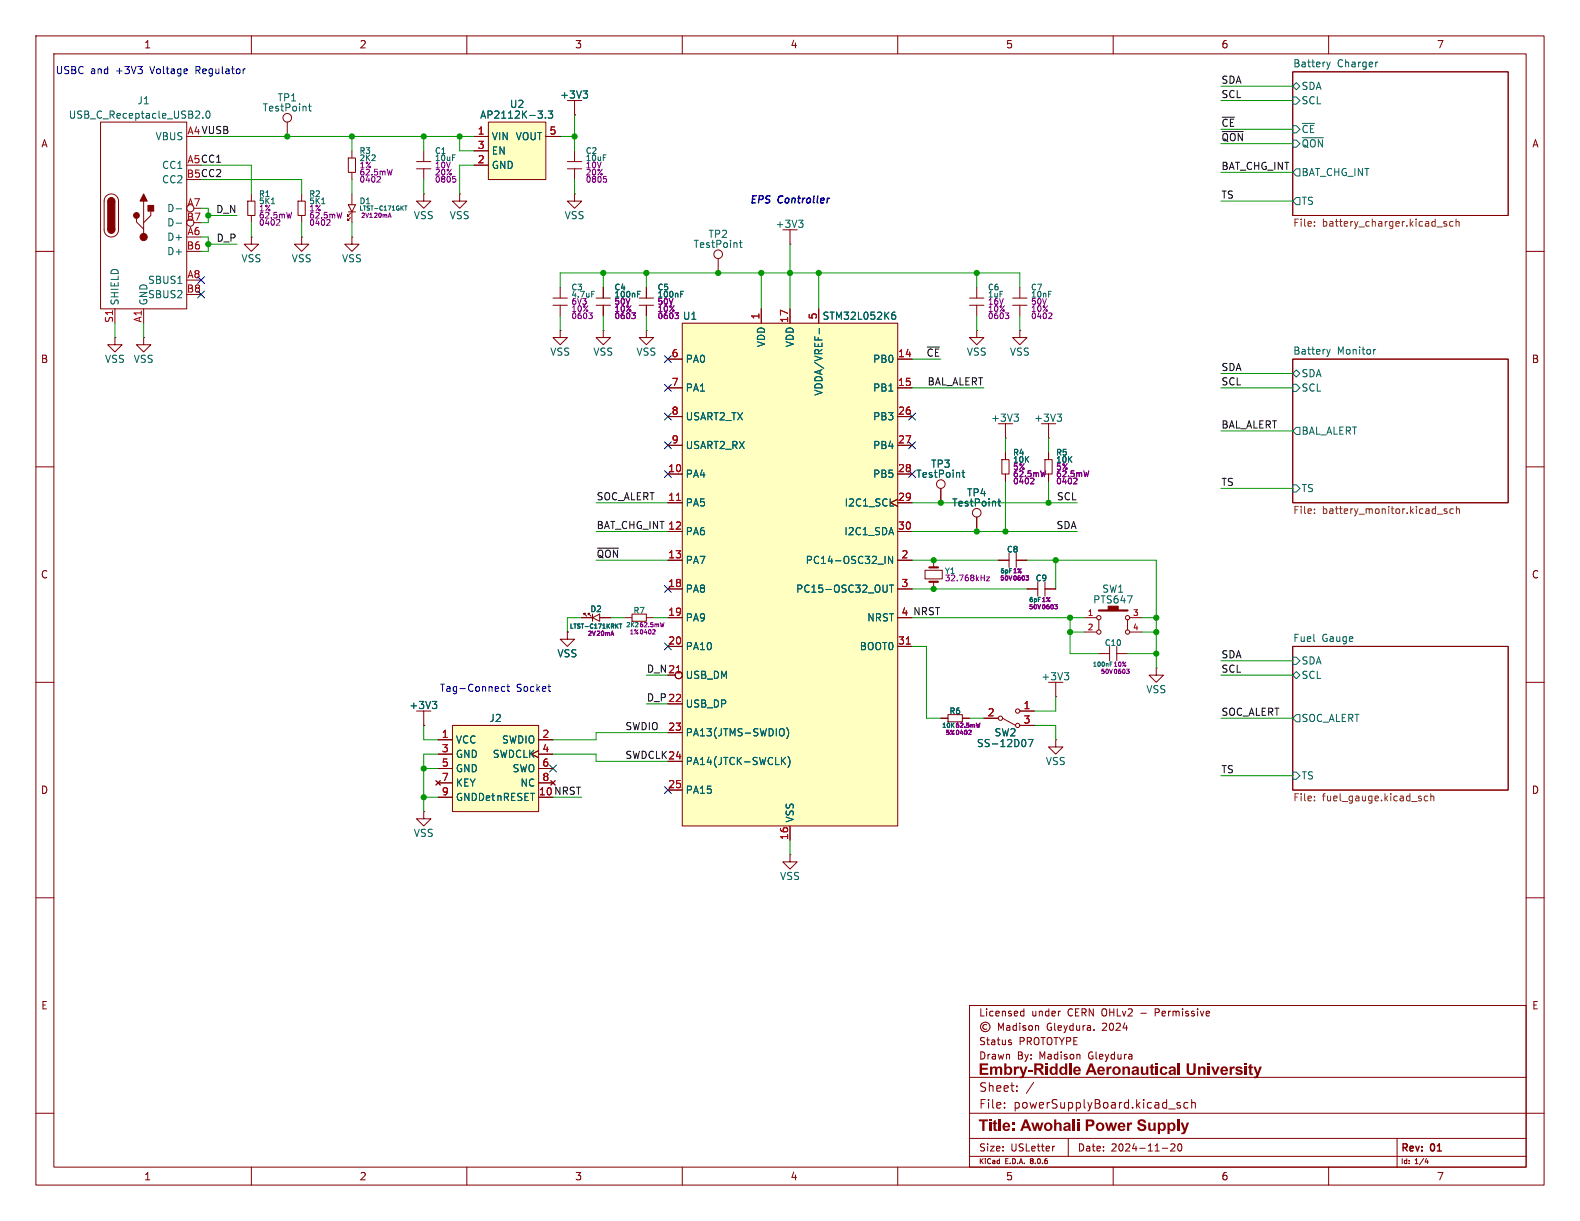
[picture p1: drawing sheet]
<svg xmlns="http://www.w3.org/2000/svg" width="279mm" height="216mm" viewBox="0 0 279 216" stroke-linecap="round" stroke-linejoin="round" font-family="sans-serif">
<g fill="none" stroke="#840000" stroke-width=".18">
<path d="M6.3 6.4h266.7v203.2h-266.7zM9.5 9.5h260.4v196.9h-260.4zM44.4 6.4v3.1M82.5 6.4v3.1M101.6 17.8v2.5M120.6 6.4v3.1M158.7 6.4v3.1M196.8 6.4v3.1M228.6 12.7h38.1v25.4h-38.1zM234.9 6.4v3.1M74.9 34.3v1.3h1.3l-1.3 1.2-1.2-1.2h1.2M74.9 34.3h.1"/>
<path d="M101.6 20.3h.1M6.3 44.5h3.2M62.2 41.9v1.3h1.3l-1.3 1.3-1.2-1.3h1.2M62.2 41.9h.1M269.9 44.5h3.1M228.6 63.5h38.1v25.4h-38.1zM6.3 82.6h3.2M269.9 82.6h3.1M228.6 114.3h38.1v25.4h-38.1zM6.3 120.7h3.2M269.9 120.7h3.1M6.3 158.8h3.2"/>
<path d="M269.9 158.8h3.1M171.4 177.8h98.5v28.6h-98.5zM180.6 179.6h.5M180.6 178.9h.5M181.1 178.4v1.2M204.3 179h.5M204.8 178.4h-.5v1.2M6.3 196.9h3.2M171.4 196.9h101.6M171.4 190.5h98.5M174.5 181.2a.44 .44 0 0 0-.7 .4 .44 .44 0 0 0 .7 .3M176.6 182.2v-1.3l.4 .9 .4-.9v1.3"/>
<path d="M177.6 195.8v.1M177.6 195v.1M178 181.4h.5l.1 .8M178.5 184.3l.3 .1 .1 .1-.2 .2h-.2M178.5 183.9h.3M178.6 181.6l-.4 .1-.2 .2 .2 .3 .4-.1M179.7 181.4l-.3-.1-.3 .3 .1 .5h.5M179.7 180.9v1.3M179.8 192.8v.2M180.3 180.9v.1M180.3 181.3v.9M181.4 181.4l-.3-.1-.2 .2v.2l.5 .1v.3h-.5"/>
<path d="M182 181.5l.1-.2 .4 .2 .1 .4-.1 .2-.4 .1-.1-.1zM182.8 191.4l-1.3 1.9M183.1 181.5l.2-.2 .3 .1 .1 .8M183.1 181.3v.9M193.5 182.1v.1M206.7 196.1h1.1M208.7 195l-.4-.1-.2 .2 .1 .3 .5 .1v.4h-.6M210.1 195l-.5-.1-.2 .3v.5l.1 .2h.6M210.7 195.1l.2-.2 .4 .1 .1 .9M210.7 194.4v1.5M44.4 206.4v3.2M82.5 206.4v3.2"/>
<path d="M120.6 206.4v3.2M158.7 206.4v3.2M171.4 204.5h98.5M171.4 201.3h98.5M186.5 202.7h-.2M188.9 201.3v3.2M195.1 203.4v.1M195.1 202.7v.2M196.8 206.4v3.2M205.5 203h1M207.2 202.3l-.2 .1M207.5 202.3l.3 .2-.1 .3-.7 .7h.8"/>
<path d="M208.6 202.3a.72 .72 0 0 0 .1 1.2 .79 .79 0 0 0 0-1.2M234.9 206.4v3.2M247.1 201.3v5.1M252 205.5h.6M252.4 205.2v.6"/>
<circle cx="174.2" cy="181.6" r=".85"/>
</g>
<g fill="none" stroke="#006464" stroke-width=".18">
<path d="M103.1 16.1h.8l-.4 .5M103.7 16.6l.2 .2v.3l-.2 .2M228.6 15.2l.6-.6 .7 .6-.7 .7zM228.6 17.1h.6l.7 .7-.7 .6h-.6zM234.6 11l.3 .8M234.9 11.8l-.2 .4M235.2 11l-.3 .8M243.6 11h-.2M228.6 22.2h.6l.7 .7-.7 .6h-.6zM228.6 24.8h.6l.7 .6-.7 .6h-.6zM229.2 29.8h.7v1.3h-.7l-.6-.6zM229.2 34.9h.7v1.3h-.7l-.6-.6z"/>
<path d="M230.3 24.4h3.7M228.6 66l.6-.6 .7 .6-.7 .7zM228.6 67.9h.6l.7 .7-.7 .6h-.6zM229.2 75.6h.7v1.2h-.7l-.6-.6zM234.6 61.8l.3 .8M234.9 62.6l-.2 .4M235.2 61.8l-.3 .8M243.3 61.8l-.3 .1M228.6 85.7h.6l.7 .7-.7 .6h-.6zM228.6 116.2h.6l.7 .6-.7 .7h-.6zM228.6 119.4l.6-.7 .7 .7-.7 .6zM228.6 136.5h.6l.7 .7-.7 .6h-.6z"/>
<path d="M229.2 126.4h.7v1.2h-.7l-.6-.6z"/>
</g>
<g fill="none" stroke="#725600" stroke-width=".18">
<path d="M232.4 39.2v.1M232.4 39.9v.1M255.8 39.2h-.3l-.2 .1 .1 .2 .4 .1v.3h-.5M256.9 39.2h-.3l-.3 .2 .2 .5h.4M257.5 39.3l.2-.1h.3v.8M257.5 38.7v1.3M232.4 90v.1M232.4 90.7v.1M254.2 90.9h.9M255.9 90h-.3l-.2 .1v.2l.5 .1v.3h-.5M257 90h-.4l-.2 .2 .1 .5h.5M257.5 90.1l.2-.1h.3l.1 .8"/>
<path d="M257.5 89.5v1.3M232.4 141.5v.1M232.4 140.8v.1M252.5 140.8h-.4l-.2 .2 .1 .5h.5M253 140.9l.2-.1h.3l.1 .8M253 140.3v1.3"/>
</g>
<path d="M86.4 21.6h10.1v10.2h-10.1z" fill="#ffffc2"/>
<g fill="none" stroke="#840000" stroke-width=".18">
<path d="M17.8 21.6h15.2v33h-15.2zM18.8 34.7a1.27 1.27 0 0 1 1.4-.3 1.27 1.27 0 0 1 .8 1.2v5a1.27 1.27 0 0 1-1.3 1.3 1.27 1.27 0 0 1-1.3-1.3v-5.2zM24.1 38.6v.6l1.3 1.3M25.4 35.6v5.7M26.7 37.5v.6l-1.3 1.3M43.8 35.6h1.3v2.5h-1.3zM44.4 34.3v1.3M44.4 38.1v1.3M50.8 21.6v2.5M52.7 35.6h1.3v2.5h-1.3zM53.3 34.3v1.3M53.3 38.1v1.3"/>
<path d="M61.6 27.9h1.3v2.6h-1.3zM61.6 36.2h1.3l-.7 1.3zM61.6 37.5h1.3M62 37.7l-.5 .5v-.2v.2h.2M62 38.5l-.5 .5v-.3v.3h.2M62.2 26.7v1.2M62.2 30.5v1.3M62.2 34.3v1.9M62.2 37.5v1.9M73.7 29.8h2.5M73.7 28.6h2.5M74.9 26.7v1.9"/>
<path d="M74.9 29.8v2M81.3 34.3v1.3h1.2l-1.2 1.2-1.3-1.2h1.3M81.3 34.3h.1M83.8 24.1h2.6M83.8 29.2h2.6M83.8 26.7h2.6M86.4 21.6h10.1v10.2h-10.1zM96.5 24.1h2.6M100.3 29.8h2.6M100.3 28.6h2.6M101.6 34.3v1.3h1.3l-1.3 1.2-1.3-1.2h1.3M101.6 34.3h.1"/>
<path d="M101.6 26.7v1.9M101.6 29.8v2M20.3 59.7v1.3h1.3l-1.3 1.2-1.3-1.2h1.3M20.3 59.7h.1M20.3 54.6v2.6M25.4 59.7v1.3h1.3l-1.3 1.2-1.3-1.2h1.3M25.4 59.7h.1M25.4 54.6v2.6M44.4 41.9v1.3h1.3l-1.3 1.3-1.2-1.3h1.2M44.4 41.9h.1M53.3 41.9v1.3h1.3l-1.3 1.3-1.2-1.3h1.2M53.3 41.9h.1"/>
<path d="M97.8 54h2.5M97.8 52.7h2.5M99.1 58.4v1.3h1.2l-1.2 1.3-1.3-1.3h1.3M99.1 58.4h.1M99.1 50.8v1.9M99.1 54v1.9M105.4 54h2.5M105.4 52.7h2.5M106.7 58.4v1.3h1.2l-1.2 1.3-1.3-1.3h1.3M106.7 58.4h.1M106.7 50.8v1.9M106.7 54v1.9"/>
<path d="M180.3 58.4v1.3h1.3l-1.3 1.3-1.2-1.3h1.2M180.3 58.4h.1M166.4 86.4v2.5M177.2 81.3h1.2v2.5h-1.2zM177.8 80v1.3M177.8 83.8v1.3M184.8 81.3h1.3v2.5h-1.3zM185.4 80v1.3M185.4 83.8v1.3M181.6 104.1h1.9M183.5 102.9v2.5M184.8 102.9v2.5"/>
<path d="M184.8 104.1h1.9M191.8 109.2h2.1M191.8 111.8h2.1M194.3 109.6v1.8M194.3 115.6h1.9M196.2 114.3v2.5M197.5 114.3v2.5M197.5 115.6h1.9M199.4 109.6v1.8M199.8 109.2h2.1M199.8 111.8h2.1M204.5 118.1v1.3h1.2l-1.2 1.3-1.3-1.3h1.3"/>
<path d="M204.5 118.1h.1M74.9 143.5v1.3h1.3l-1.3 1.3-1.2-1.3h1.2M74.9 143.5h.1"/>
<circle cx="33.7" cy="39.4" r=".63"/>
<circle cx="33.7" cy="36.8" r=".63"/>
<circle cx="50.8" cy="20.8" r=".76"/>
<circle cx="166.4" cy="85.6" r=".76"/>
<circle cx="194.3" cy="109.2" r=".38"/>
<circle cx="194.3" cy="111.8" r=".38"/>
<circle cx="199.4" cy="111.8" r=".38"/>
<circle cx="199.4" cy="109.2" r=".38"/>
</g>
<g fill="none" stroke="#006464" stroke-width=".18">
<path d="M36.5 19.8l.2-.2a.68 .68 0 0 1 .4 .7 .68 .68 0 0 1-.4 .6l-.2-.1-.1-.4zM54.5 18.8h.5M54.7 18.4v1l.3 .2M95.1 19.6h.8l-.4 .5M96.9 19.6h.8l-.4 .5 .4 .1v.6l-.2 .1-.6-.1M31.1 36.9h1M31.1 39.5h1M35.9 20.8v.1M48 36h.6M56.9 36h.6M71.5 36.4h.5M71.8 36.4v.8"/>
<path d="M80 27.4h.5M95.9 20.2v.6M96.5 20.8v.1M106.7 27.4h.5M31.4 50.1h.8M104.6 51.5h.5M112.7 51.5h.5M112.7 52h.4M170.1 83.6h.5M170.3 83.1v1.1l.3 .2M199.4 105.4h.8l-.5 1.2"/>
</g>
<g fill="none" stroke="#840084" stroke-width=".18">
<path d="M49.4 39.3l-.5 .5h.6M51.6 37.5l-.3 1.1M58.3 39.3l-.6 .5h.7M60.5 37.5l-.3 1.1M65.4 38.4h.4M67.2 31.6l-.6 .6h.7M68.9 37.7l.3 .7M69.3 29.9l-.2 1M80.1 31.2h.5M80.2 31.6h.2l.2 .2-.1 .4h-.3M106.7 31.2h.5M106.8 31.6h.3l.2 .2-.1 .4h-.4"/>
<path d="M104.1 55.3h.6l-.3 .4 .3 .1v.3l-.2 .2h-.3M111.7 55.3h.7l-.4 .4 .3 .1 .1 .3-.2 .2h-.3M182.8 85l-.6 .6h.6M184.9 83.3l-.2 1M190.4 85l-.6 .6h.7M192.5 83.3l-.2 1M186.5 106.9h.5l-.3 .3 .2 .1 .1 .2-.4 .2M199.2 118.3h.5l-.3 .3 .2 .1 .1 .2-.4 .2"/>
</g>
<g fill="#840000" stroke="#840000" stroke-width=".18">
<path d="M19 35.6h1.3v5h-1.3z"/>
<path d="M25.4 34.3l.6 1.3h-1.2z"/>
<path d="M26.2 36.3h1v1h-1z"/>
<path d="M196 107.2h1.7v.8h-1.7z"/>
<circle cx="19.7" cy="40.6" r=".63"/>
<circle cx="19.7" cy="35.6" r=".63"/>
<circle cx="24.1" cy="38.1" r=".51"/>
<circle cx="25.4" cy="41.9" r=".63"/>
</g>
<path d="M194.3 108h5.1" fill="none" stroke="#840000" stroke-width=".38"/>
<path d="M120.6 57.2h38.1v88.9h-38.1z" fill="#ffffc2"/>
<g fill="none" stroke="#840000" stroke-width=".18">
<path d="M113 54h2.6M113 52.7h2.6M114.3 58.4v1.3h1.3l-1.3 1.3-1.3-1.3h1.3M114.3 58.4h.1M114.3 50.8v1.9M114.3 54v1.9M120.6 57.2h38.1v88.9h-38.1zM127 45.7v2.6M134.6 54.6v2.6M139.7 43.2h.1M139.7 40.6v2.6M139.7 54.6v2.6"/>
<path d="M144.8 54.6v2.6M172.7 58.4v1.3h1.3l-1.3 1.3-1.3-1.3h1.3M172.7 58.4h.1M118.1 63.5h2.5M118.1 68.6h2.5M118.1 73.7h2.5M118.1 78.7h2.5M158.7 63.5h2.6M158.7 68.6h2.6M158.7 73.7h2.6M158.7 78.7h2.6M177.8 77.5h.1"/>
<path d="M177.8 74.9v2.6M185.4 77.5h.1M185.4 74.9v2.6M118.1 99.1h2.5M118.1 83.8h2.5M118.1 88.9h2.5M118.1 94h2.5M158.7 88.3l-1.2 .6 1.2 .6M158.7 99.1h2.6M158.7 83.8h2.6M158.7 88.9h2.6M158.7 94h2.6"/>
<path d="M165.1 99.1v1.2M172.7 91.4v2.6M176.5 99.1h1.9M178.4 97.8v2.5M179.7 99.1h1.9M179.7 97.8v2.5M100.3 111.8v1.2h1.3l-1.3 1.3-1.2-1.3h1.2M100.3 111.8h.1M102.9 109.2h1.9M103.3 108.7v-.2h.2h-.2l.5 .5M104 108.7v-.2h.3h-.3l.5 .5M104.8 109.2l1.2-.6v1.3z"/>
<path d="M104.8 108.6v1.3M106 109.2h1.9M110.5 109.2h1.3M111.8 108.6h2.5v1.3h-2.5zM114.3 109.2h1.3M118.1 114.3h2.5M118.1 104.1h2.5M118.1 109.2h2.5M158.7 114.3h2.6M158.7 104.1h2.6M163.6 100.8h3v1.6h-3zM165.1 102.9v1.2"/>
<path d="M74.9 128.3h.1M74.9 125.7v2.6M118.1 124.5h2.5M118.1 129.5h2.5M118.1 134.6h2.5M118.1 139.7h2.5M166.4 127h1.2M167.6 126.4h2.6v1.2h-2.6zM170.2 127h1.2M174 127h2.5M177.3 127l2.3 1.3M180.3 125.7h2.6"/>
<path d="M180.3 128.3h2.6M186.7 123.2h.1M186.7 130.8v1.3h1.3l-1.3 1.3-1.3-1.3h1.3M186.7 130.8h.1M186.7 120.7v2.5M139.7 151.1v1.3h1.3l-1.3 1.3-1.3-1.3h1.3M139.7 151.1h.1M139.7 146.1v2.5"/>
<circle cx="127" cy="45" r=".76"/>
<circle cx="172.7" cy="90.7" r=".76"/>
<circle cx="120" cy="119.4" r=".63"/>
<circle cx="176.9" cy="127" r=".38"/>
<circle cx="180" cy="128.3" r=".38"/>
<circle cx="180" cy="125.7" r=".38"/>
</g>
<g fill="none" stroke="#006464" stroke-width=".18">
<path d="M141.2 38.9h.8l-.4 .5M141.8 39.4l.2 .3v.3l-.2 .2M120.4 52h.3M120.4 51.5h.4M130.7 42.9h.5M130.9 42.5v1.1l.3 .2M144.9 58.1v.9M157.7 55.9l.2-.2h.4l.1 .2v.3l-.2 .3-.4-.1-.1-.2M158.3 55.2l-.4 .1-.2 .4M179.3 73.2h.8l-.4 .5M179.9 73.7l.2 .2v.4l-.2 .2M186.9 73.2h.8l-.4 .5"/>
<path d="M187.5 73.7l.2 .2v.4l-.2 .2M156.5 98.4v1.2M157.4 89.5h.6M157.8 98.4v1.2l-.7-1.2v1.2M176.5 88.6h.5M176.7 88.2v1.1l.3 .2M109 110.7l.3 .4M109.3 110.3l-.4 .5M109.5 110.3h.5M109.7 110.3v.8M112.3 110.8h.5M156.9 103.4v1.1l-.1 .2"/>
<path d="M157.3 103.4h.7M157.7 103.4v1.3M188.2 118.9h.8l-.4 .5M188.7 119.4l.3 .3v.3l-.3 .2M76.4 124h.8l-.4 .5M77 124.5l.2 .2v.4l-.2 .2M138.1 128.8a.43 .43 0 0 1 .6 .5v.4a.43 .43 0 0 1-.6 .4M138.4 134.5l.5 .7M138.9 133.9l-.7 .8M139.1 128.7a1.46 1.46 0 0 1 0 1.9M139.3 133.7a1.46 1.46 0 0 1 0 2M181.3 131v.8"/>
<path d="M181.8 130.8h.9l-.6 1.2"/>
</g>
<path d="M119.6 88.5h.7M119.6 119h.7M160.3 113.9h.7" fill="none" stroke="#a90000" stroke-width=".18"/>
<path d="M119.3 55.3h.7l-.4 .4 .3 .1 .1 .3-.2 .2h-.3M108.3 111.6l.2 .8M115.9 111.5l-.5 .6h.5M117.4 110.1l-.2 .7M174.4 102h.6l-.6 .7h.6M181.4 101.8h.5l-.3 .3 .3 .1v.2l-.4 .2M171.7 129.3l-.4 .6h.4M173.3 127.9l-.2 .7" fill="none" stroke="#840084" stroke-width=".18"/>
<path d="M164.3 102.9h1.6M164.3 100.3h1.6" fill="none" stroke="#840000" stroke-width=".38"/>
<path d="M80 128.3h15.2v15.2h-15.2z" fill="#ffffc2"/>
<g fill="none" stroke="#840000" stroke-width=".18">
<path d="M83.8 24.1h2.6M83.8 29.2h2.6M83.8 26.7h2.6M96.5 24.1h2.6M101.6 20.3h.1M106.7 50.8v1.9M106.7 54v1.9M114.3 50.8v1.9M114.3 54v1.9M134.6 54.6v2.6M139.7 54.6v2.6M144.8 54.6v2.6"/>
<path d="M171.4 54h2.6M171.4 52.7h2.6M172.7 50.8v1.9M172.7 54v1.9M179.1 54h2.5M179.1 52.7h2.5M180.3 50.8v1.9M180.3 54v1.9M118.1 63.5h2.5M118.1 68.6h2.5M118.1 73.7h2.5M118.1 78.7h2.5"/>
<path d="M158.7 63.5h2.6M158.7 68.6h2.6M158.7 73.7h2.6M158.7 78.7h2.6M118.1 99.1h2.5M118.1 83.8h2.5M118.1 88.9h2.5M118.1 94h2.5M158.7 88.3l-1.2 .6 1.2 .6M158.7 99.1h2.6M158.7 83.8h2.6M158.7 88.9h2.6"/>
<path d="M158.7 94h2.6M166.4 86.4v2.5M172.7 91.4v2.6M176.5 99.1h1.9M177.8 80v1.3M177.8 83.8v1.3M179.7 99.1h1.9M185.4 80v1.3M185.4 83.8v1.3M100.3 111.8h.1M102.9 109.2h1.9M106 109.2h1.9"/>
<path d="M118.1 109.2h2.5M118.1 114.3h2.5M118.1 104.1h2.5M158.7 114.3h2.6M158.7 104.1h2.6M181.6 104.1h1.9M184.8 104.1h1.9M74.9 128.3h.1M77.1 138l.8 .8M77.5 130.8h2.5M77.5 133.4h2.5M77.5 135.9h2.5"/>
<path d="M77.5 138.4h2.5M77.9 138l-.8 .8M80 128.3h15.2v15.2h-15.2zM95.2 132.7l-1.2 .7 1.2 .6M95.2 130.8h2.6M95.2 133.4h2.6M95.2 135.9h2.6M95.2 138.4h2.6M97.4 138l.8 .8M98.2 138l-.8 .8M118.1 124.5h2.5M118.1 129.5h2.5"/>
<path d="M118.1 134.6h2.5M118.1 139.7h2.5M166.4 127h1.2M170.2 127h1.2M174 127h2.5M180.3 125.7h2.6M180.3 128.3h2.6M77.5 141h2.5M139.7 146.1v2.5"/>
<circle cx="120" cy="119.4" r=".63"/>
</g>
<g fill="none" stroke="#006464" stroke-width=".18">
<path d="M95.1 19.6h.8l-.4 .5M96.9 19.6h.8l-.4 .5 .4 .1v.6l-.2 .1-.6-.1M103.1 16.1h.8l-.4 .5M103.7 16.6l.2 .2v.3l-.2 .2M95.9 20.2v.6M96.5 20.8v.1M112.7 51.5h.5M112.7 52h.4M120.4 51.5h.4M120.4 52h.3M144.9 58.1v.9M157.7 55.9l.2-.2h.4l.1 .2v.3l-.2 .3-.4-.1-.1-.2"/>
<path d="M158.3 55.2l-.4 .1-.2 .4M185.4 51.5h.5M156.5 98.4v1.2M157.4 89.5h.6M157.8 98.4v1.2l-.7-1.2v1.2M170.1 83.6h.5M170.3 83.1v1.1l.3 .2M176.5 88.6h.5M176.7 88.2v1.1l.3 .2M109 110.7l.3 .4M109.3 110.3l-.4 .5M109.5 110.3h.5"/>
<path d="M109.7 110.3v.8M156.9 103.4v1.1l-.1 .2M157.3 103.4h.7M157.7 103.4v1.3M76.4 124h.8l-.4 .5M77 124.5l.2 .2v.4l-.2 .2M138.1 128.8a.43 .43 0 0 1 .6 .5v.4a.43 .43 0 0 1-.6 .4M138.4 134.5l.5 .7M138.9 133.9l-.7 .8M139.1 128.7a1.46 1.46 0 0 1 0 1.9M139.3 133.7a1.46 1.46 0 0 1 0 2M181.3 131v.8"/>
<path d="M181.8 130.8h.9l-.6 1.2"/>
</g>
<g fill="none" stroke="#840084" stroke-width=".18">
<path d="M111.7 55.3h.7l-.4 .4 .3 .1 .1 .3-.2 .2h-.3M119.3 55.3h.7l-.4 .4 .3 .1 .1 .3-.2 .2h-.3M177.8 55.3h.6l-.3 .4 .2 .1 .1 .3-.2 .2h-.3M185.6 55.3l.3 .1 .1 .2-.6 .7h.6M182.8 85l-.6 .6h.6M184.9 83.3l-.2 1M190.4 85l-.6 .6h.7M192.5 83.3l-.2 1M108.3 111.6l.2 .8M181.4 101.8h.5l-.3 .3 .3 .1v.2l-.4 .2M186.5 106.9h.5l-.3 .3 .2 .1 .1 .2-.4 .2M171.7 129.3l-.4 .6h.4"/>
<path d="M173.3 127.9l-.2 .7"/>
</g>
<path d="M216.1 23.3h3.8M105.6 96.9h3.8" fill="none" stroke="#0f0f0f" stroke-width=".18"/>
<path d="M43.2 12.2h.2M89.3 121.5l-.4-.1-.2 .2 .1 .6h.5M89.6 121.4h.5M89.8 121v1.1l.3 .1M96.9 121.4h.5M97.2 122.2h.2" fill="none" stroke="#0000c2" stroke-width=".18"/>
<g fill="none" stroke="#009600" stroke-width=".18">
<path d="M215.9 17.8h12.7M215.9 15.2h12.7M35.6 29.2h8.8v5.1M35.6 24.1h48.2M35.6 31.8h17.7v2.5M35.6 36.8h1.2v2.6h-1.2M36.8 38.1h5.1M44.4 39.4v2.5M53.3 39.4v2.5M62.2 24.1v2.6M62.2 31.8v2.5M62.2 39.4v2.5"/>
<path d="M74.9 24.1v2.6M74.9 31.8v2.5M81.3 24.1v2.6h2.5M83.8 29.2h-2.5v5.1M99.1 24.1h2.5M101.6 20.3v6.4M101.6 31.8v2.5M215.9 30.5h12.7M215.9 25.4h12.7M215.9 22.9h12.7M215.9 35.6h12.7M20.3 57.2v2.5"/>
<path d="M25.4 57.2v2.5M35.6 41.9h1.2v2.6h-1.2M36.8 43.2h5.1M99.1 50.8v-2.5h81.2v2.5M99.1 55.9v2.5M106.7 48.3v2.5M106.7 55.9v2.5M114.3 48.3v2.5M114.3 55.9v2.5M134.6 48.3v6.3M139.7 43.2v11.4M144.8 48.3v6.3"/>
<path d="M172.7 48.3v2.5M172.7 55.9v2.5M180.3 55.9v2.5M161.3 63.5h5.1M161.3 68.6h12.7M177.8 77.5v2.5M185.4 77.5v2.5M215.9 76.2h12.7M215.9 66h12.7M215.9 68.6h12.7M105.4 94h12.7M105.4 88.9h12.7"/>
<path d="M105.4 99.1h12.7M161.3 94h29.2M161.3 88.9h29.2M161.3 99.1h15.2M177.8 85.1v8.9M181.6 99.1h22.9v19M185.4 85.1v3.8M186.7 99.1v5M215.9 86.4h12.7M102.9 109.2h-2.6v2.6M107.9 109.2h2.6M114.3 119.4h3.8"/>
<path d="M115.6 109.2h2.5M161.3 109.2h30.5M161.3 114.3h2.5v12.7h2.6M161.3 104.1h20.3M189.2 109.2v6.4h5.1M189.2 111.8h2.6M199.4 115.6h5.1M201.9 109.2h2.6M201.9 111.8h2.6M215.9 119.4h12.7M215.9 116.8h12.7M74.9 128.3v2.5h2.6"/>
<path d="M74.9 135.9h2.6M77.5 133.4h-2.6v10.1M97.8 133.4h7.6v1.2h12.7M114.3 124.5h3.8M118.1 129.5h-12.7v1.3h-7.6M171.4 127h2.6M182.9 128.3h3.8v2.5M186.7 123.2v2.5h-3.8M215.9 127h12.7M215.9 137.2h12.7M74.9 141h2.6M97.8 141h5.1"/>
<path d="M139.7 148.6v2.5"/>
</g>
<g fill="none" stroke="#000084" stroke-width=".18">
<path d="M35 48.9l1.2 1.2M35 51.5l1.2 1.2M36.2 48.9l-1.2 1.2M36.2 51.5l-1.2 1.2M117.5 73.1l1.2 1.2M117.5 68l1.2 1.2M117.5 78.1l1.2 1.2M117.5 62.9l1.2 1.2M118.7 73.1l-1.2 1.2M118.7 68l-1.2 1.2M118.7 78.1l-1.2 1.2M118.7 62.9l-1.2 1.2"/>
<path d="M160.7 78.1l1.2 1.2M160.7 73.1l1.2 1.2M161.9 78.1l-1.2 1.2M161.9 73.1l-1.2 1.2M117.5 83.2l1.2 1.2M118.7 83.2l-1.2 1.2M160.7 83.2l1.2 1.2M161.9 83.2l-1.2 1.2M117.5 103.5l1.2 1.2M117.5 113.7l1.2 1.2M118.7 103.5l-1.2 1.2M118.7 113.7l-1.2 1.2"/>
<path d="M97.2 135.3l1.2 1.2M98.4 135.3l-1.2 1.2M117.5 139.1l1.2 1.2M118.7 139.1l-1.2 1.2"/>
</g>
<path d="M119.6 88.5h.7M119.6 119h.7M160.3 113.9h.7" fill="none" stroke="#a90000" stroke-width=".18"/>
<g fill="#009600" stroke="#009600" stroke-width=".18">
<circle cx="106.7" cy="48.3" r=".46"/>
<circle cx="74.9" cy="24.1" r=".46"/>
<circle cx="62.2" cy="24.1" r=".46"/>
<circle cx="101.6" cy="24.1" r=".46"/>
<circle cx="81.3" cy="24.1" r=".46"/>
<circle cx="50.8" cy="24.1" r=".46"/>
<circle cx="36.8" cy="38.1" r=".46"/>
<circle cx="36.8" cy="43.2" r=".46"/>
<circle cx="74.9" cy="141" r=".46"/>
<circle cx="74.9" cy="135.9" r=".46"/>
<circle cx="127" cy="48.3" r=".46"/>
<circle cx="114.3" cy="48.3" r=".46"/>
<circle cx="144.8" cy="48.3" r=".46"/>
<circle cx="139.7" cy="48.3" r=".46"/>
<circle cx="134.6" cy="48.3" r=".46"/>
<circle cx="177.8" cy="94" r=".46"/>
<circle cx="172.7" cy="94" r=".46"/>
<circle cx="172.7" cy="48.3" r=".46"/>
<circle cx="166.4" cy="88.9" r=".46"/>
<circle cx="185.4" cy="88.9" r=".46"/>
<circle cx="204.5" cy="109.2" r=".46"/>
<circle cx="204.5" cy="115.6" r=".46"/>
<circle cx="204.5" cy="111.8" r=".46"/>
<circle cx="165.1" cy="99.1" r=".46"/>
<circle cx="165.1" cy="104.1" r=".46"/>
<circle cx="189.2" cy="111.8" r=".46"/>
<circle cx="189.2" cy="109.2" r=".46"/>
<circle cx="186.7" cy="99.1" r=".46"/>
</g>
<g font-size="2.8" fill="#840000">
<text x="173" y="190.8">Embry-Riddle Aeronautical University</text>
<text x="173" y="200.7">Title: Awohali Power Supply</text>
</g>
<g font-size="2.1" fill="#840000">
<text x="173" y="196.2">File:</text>
<text x="173" y="193.3">Sheet:</text>
<text x="179.2" y="196.2">powerSupplyBoard.kicad_sch</text>
</g>
<g font-size="1.8" fill="#840000">
<text x="25.4" y="8.8">1</text>
<text x="63.5" y="8.8">2</text>
<text x="101.6" y="8.8">3</text>
<text x="139.7" y="8.8">4</text>
<text x="177.8" y="8.8">5</text>
<text x="215.9" y="8.8">6</text>
<text x="254" y="8.8">7</text>
<text x="7.2" y="26.3">A</text>
<text x="270.9" y="26.3">A</text>
<text x="7.1" y="64.4">B</text>
<text x="270.8" y="64.4">B</text>
<text x="7.1" y="102.5">C</text>
<text x="270.8" y="102.5">C</text>
<text x="159.3" y="109">4 NRST</text>
<text x="7.1" y="140.6">D</text>
<text x="95.2" y="140.7">10 NRST</text>
<text x="270.8" y="140.6">D</text>
<text x="7.2" y="178.7">E</text>
<text x="173" y="179.9">Licensed</text>
<text x="182.4" y="179.9">under</text>
<text x="188.9" y="179.9">CERN OHLv2</text>
<text x="202.2" y="179.9">-</text>
<text x="204.9" y="179.9">Permissive</text>
<text x="270.8" y="178.7">E</text>
<text x="173" y="185">Status</text>
<text x="180.2" y="185">PROTOTYPE</text>
<text x="185.2" y="182.5">Gleydura.</text>
<text x="195.2" y="182.5">2024</text>
<text x="173" y="187.6">Drawn</text>
<text x="179.9" y="187.6">By:</text>
<text x="183.9" y="187.6">Madison</text>
<text x="192.8" y="187.6">Gleydura</text>
<text x="173" y="203.8">Size:</text>
<text x="178.7" y="203.8">USLetter</text>
<text x="190.5" y="203.8">Date:</text>
<text x="196.5" y="203.8">2024-11-20</text>
<text x="247.6" y="204">Rev:</text>
<text x="253.1" y="204">01</text>
<text x="25.4" y="208.9">1</text>
<text x="63.5" y="208.9">2</text>
<text x="101.6" y="208.9">3</text>
<text x="139.7" y="208.9">4</text>
<text x="177.8" y="208.9">5</text>
<text x="215.9" y="208.9">6</text>
<text x="254" y="208.9">7</text>
</g>
<g font-size="1.8" fill="#006464">
<text x="228.6" y="12">Battery</text>
<text x="236.5" y="12">Charger</text>
<text x="99" y="17.6">+3V3</text>
<text x="230.1" y="16.1">SDA</text>
<text x="12.1" y="21.2">USB_C_Receptacle_USB2.0</text>
<text x="24.2" y="18.6">J1</text>
<text x="46.3" y="19.9">TestPoint</text>
<text x="49" y="18.1">TP1</text>
<text x="84.8" y="21.2">AP2112K-3.3</text>
<text x="90.1" y="19.3">U2</text>
<text x="230.1" y="18.6">SCL</text>
<text x="230.1" y="23.7">~{CE}</text>
<text x="27.4" y="25">VBUS</text>
<text x="86.9" y="25">VIN</text>
<text x="86.9" y="27.5">EN</text>
<text x="91.1" y="25">VOUT</text>
<text x="230.1" y="26.3">~{QON}</text>
<text x="28.6" y="30.1">CC1</text>
<text x="28.6" y="32.6">CC2</text>
<text x="86.9" y="30.1">GND</text>
<text x="230.1" y="31.3">BAT_CHG_INT</text>
<text x="29.5" y="37.7">D-</text>
<text x="29.5" y="40.2">D-</text>
<text x="73.1" y="39">VSS</text>
<text x="79.4" y="39">VSS</text>
<text x="99.7" y="39">VSS</text>
<text x="137.1" y="40.5">+3V3</text>
<text x="230.1" y="36.4">TS</text>
<text x="29.5" y="42.8">D+</text>
<text x="29.5" y="45.3">D+</text>
<text x="42.6" y="46.6">VSS</text>
<text x="51.5" y="46.6">VSS</text>
<text x="60.4" y="46.6">VSS</text>
<text x="122.5" y="44">TestPoint</text>
<text x="125.2" y="42.3">TP2</text>
<text x="26.1" y="50.4">SBUS1</text>
<text x="26.1" y="52.9">SBUS2</text>
<text x="21.2" y="54.1" transform="rotate(-90 21.2 54.1)">SHIELD</text>
<text x="26.3" y="54.1" transform="rotate(-90 26.3 54.1)">GND</text>
<text x="120.7" y="56.7">U1</text>
<text x="145.4" y="56.7">STM32L052K6</text>
<text x="18.5" y="64.4">VSS</text>
<text x="23.5" y="64.4">VSS</text>
<text x="97.2" y="63.1">VSS</text>
<text x="104.8" y="63.1">VSS</text>
<text x="112.4" y="63.1">VSS</text>
<text x="121.2" y="64.4">PA0</text>
<text x="135.5" y="61.5" transform="rotate(-90 135.5 61.5)">VDD</text>
<text x="140.6" y="61.5" transform="rotate(-90 140.6 61.5)">VDD</text>
<text x="154.3" y="64.4">PB0</text>
<text x="170.9" y="63.1">VSS</text>
<text x="178.5" y="63.1">VSS</text>
<text x="228.6" y="62.8">Battery</text>
<text x="236.5" y="62.8">Monitor</text>
<text x="121.2" y="69.4">PA1</text>
<text x="145.6" y="70.1" transform="rotate(-90 145.6 70.1)">VDDA/VREF-</text>
<text x="154.3" y="69.4">PB1</text>
<text x="230.1" y="66.9">SDA</text>
<text x="230.1" y="69.4">SCL</text>
<text x="121.2" y="74.5">USART2_TX</text>
<text x="154.3" y="74.5">PB3</text>
<text x="175.2" y="74.8">+3V3</text>
<text x="182.8" y="74.8">+3V3</text>
<text x="230.1" y="77.1">BAL_ALERT</text>
<text x="121.2" y="79.6">USART2_RX</text>
<text x="154.3" y="79.6">PB4</text>
<text x="164.5" y="82.9">TP3</text>
<text x="121.2" y="84.7">PA4</text>
<text x="121.2" y="89.8">PA5</text>
<text x="149.3" y="89.8">I2C1_SCL</text>
<text x="154.3" y="84.7">PB5</text>
<text x="161.9" y="84.7">TestPoint</text>
<text x="168.3" y="89.8">TestPoint</text>
<text x="170.9" y="88">TP4</text>
<text x="230.1" y="87.2">TS</text>
<text x="121.2" y="94.8">PA6</text>
<text x="149.2" y="94.8">I2C1_SDA</text>
<text x="121.2" y="99.9">PA7</text>
<text x="142.4" y="99.9">PC14-OSC32_IN</text>
<text x="121.2" y="105">PA8</text>
<text x="140.7" y="105">PC15-OSC32_OUT</text>
<text x="193.2" y="106.9">PTS647</text>
<text x="194.8" y="105">SW1</text>
<text x="121.2" y="110.1">PA9</text>
<text x="153.3" y="110.1">NRST</text>
<text x="228.6" y="113.6">Fuel</text>
<text x="233.8" y="113.6">Gauge</text>
<text x="98.5" y="116.4">VSS</text>
<text x="121.2" y="115.2">PA10</text>
<text x="151.9" y="115.2">BOOT0</text>
<text x="230.1" y="117.7">SDA</text>
<text x="72.3" y="125.6">+3V3</text>
<text x="121.2" y="120.2">USB_DM</text>
<text x="121.2" y="125.3">USB_DP</text>
<text x="184" y="120.5">+3V3</text>
<text x="202.6" y="122.8">VSS</text>
<text x="230.1" y="120.2">SCL</text>
<text x="80.5" y="131.7">VCC</text>
<text x="86.4" y="127.9">J2</text>
<text x="88.7" y="131.7">SWDIO</text>
<text x="121.2" y="130.4">PA13(JTMS-SWDIO)</text>
<text x="175.8" y="130.4">SW2</text>
<text x="230.1" y="127.9">SOC_ALERT</text>
<text x="80.5" y="134.2">GND</text>
<text x="80.5" y="136.8">GND</text>
<text x="87" y="134.2">SWDCLK</text>
<text x="90.5" y="136.8">SWO</text>
<text x="121.2" y="135.5">PA14(JTCK-SWCLK)</text>
<text x="172.6" y="132.3">SS-12D07</text>
<text x="184.8" y="135.5">VSS</text>
<text x="80.5" y="139.3">KEY</text>
<text x="80.5" y="141.8">GNDDet nRESET</text>
<text x="91.9" y="139.3">NC</text>
<text x="121.2" y="140.6">PA15</text>
<text x="230.1" y="138">TS</text>
<text x="73.1" y="148.2">VSS</text>
<text x="140.6" y="145.5" transform="rotate(-90 140.6 145.5)">VSS</text>
<text x="137.8" y="155.8">VSS</text>
</g>
<g font-size="1.8" fill="#0000c2">
<text x="9.8" y="13.3">USBC</text>
<text x="16" y="13.3">and</text>
<text x="20.6" y="13.3">+3V3</text>
<text x="26.9" y="13.3">Voltage</text>
<text x="35.1" y="13.3">Regulator</text>
<text x="132.4" y="36.3">EPS</text>
<text x="137.5" y="36.3">Controller</text>
<text x="77.7" y="122.5">Tag-Connect</text>
<text x="91.3" y="122.5">Socket</text>
</g>
<g font-size="1.8" fill="#0f0f0f">
<text x="215.9" y="14.9">SDA</text>
<text x="215.9" y="17.4">SCL</text>
<text x="33" y="23.9">A4 VUSB</text>
<text x="215.9" y="22.5">~{CE}</text>
<text x="33" y="29">A5CC1</text>
<text x="215.9" y="25.1">~{QON}</text>
<text x="32.9" y="31.5">B5 CC2</text>
<text x="215.9" y="30.1">BAT_CHG_INT</text>
<text x="215.9" y="35.2">TS</text>
<text x="38.1" y="37.8">D_N</text>
<text x="38.2" y="42.8">D_P</text>
<text x="163.7" y="63.2">~{CE}</text>
<text x="215.9" y="65.7">SDA</text>
<text x="163.9" y="68.2">BAL_ALERT</text>
<text x="215.9" y="68.2">SCL</text>
<text x="215.9" y="75.9">BAL_ALERT</text>
<text x="105.4" y="88.6">SOC_ALERT</text>
<text x="186.8" y="88.6">SCL</text>
<text x="215.9" y="86">TS</text>
<text x="105.4" y="93.6">BAT_CHG_INT 12</text>
<text x="186.7" y="93.6">SDA</text>
<text x="105.4" y="98.7">~{QON}</text>
<text x="114.3" y="119">D_N21</text>
<text x="215.9" y="116.5">SDA</text>
<text x="215.9" y="119">SCL</text>
<text x="114.3" y="124.1">D_P 22</text>
<text x="110.5" y="129.2">SWDIO</text>
<text x="215.9" y="126.7">SOC_ALERT</text>
<text x="110.5" y="134.3">SWDCLK24</text>
<text x="215.9" y="136.8">TS</text>
</g>
<g font-size="1.8" fill="#a90000">
<text x="84.4" y="23.9">1</text>
<text x="97.1" y="23.9">5</text>
<text x="84.4" y="29">2</text>
<text x="84.4" y="26.4">3</text>
<text x="32.9" y="39.1">B7</text>
<text x="33" y="41.7">A6</text>
<text x="33" y="36.6">A7</text>
<text x="32.9" y="44.2">B6</text>
<text x="32.9" y="51.8">B8</text>
<text x="33" y="49.3">A8</text>
<text x="20.1" y="57.2" transform="rotate(-90 20.1 57.2)">S1</text>
<text x="25.1" y="57.1" transform="rotate(-90 25.1 57.1)">A1</text>
<text x="134.4" y="56.6" transform="rotate(-90 134.4 56.6)">1</text>
<text x="139.4" y="57.2" transform="rotate(-90 139.4 57.2)">17</text>
<text x="144.5" y="56.6" transform="rotate(-90 144.5 56.6)">5</text>
<text x="118.7" y="63.2">6</text>
<text x="158.7" y="63.2">14</text>
<text x="118.7" y="68.3">7</text>
<text x="158.7" y="68.3">15</text>
<text x="118.7" y="73.4">8</text>
<text x="158.7" y="73.4">26</text>
<text x="118.1" y="83.6">10</text>
<text x="118.7" y="78.5">9</text>
<text x="158.7" y="78.5">27</text>
<text x="158.7" y="83.6">28</text>
<text x="118.1" y="88.6">11</text>
<text x="158.7" y="88.6">29</text>
<text x="118.1" y="93.7">12</text>
<text x="158.7" y="93.7">30</text>
<text x="118.1" y="98.8">13</text>
<text x="159.3" y="98.8">2</text>
<text x="118.1" y="103.9">18</text>
<text x="159.3" y="103.9">3</text>
<text x="118.1" y="109">19</text>
<text x="159.3" y="109">4</text>
<text x="118.1" y="114">20</text>
<text x="118.1" y="119.1">21</text>
<text x="158.7" y="114">31</text>
<text x="118.1" y="124.2">22</text>
<text x="180.9" y="125.5">1</text>
<text x="78" y="130.6">1</text>
<text x="95.8" y="130.6">2</text>
<text x="118.1" y="129.3">23</text>
<text x="174.6" y="126.7">2</text>
<text x="180.9" y="128">3</text>
<text x="78" y="133.1">3</text>
<text x="78" y="135.6">5</text>
<text x="95.8" y="133.1">4</text>
<text x="95.8" y="135.6">6</text>
<text x="118.1" y="134.4">24</text>
<text x="78" y="138.2">7</text>
<text x="78" y="140.7">9</text>
<text x="95.2" y="140.7">10</text>
<text x="95.8" y="138.2">8</text>
<text x="118.1" y="139.4">25</text>
<text x="139.4" y="148.6" transform="rotate(-90 139.4 148.6)">16</text>
</g>
<g font-size="1.8" fill="#725600">
<text x="228.6" y="40.4">File:</text>
<text x="233.8" y="40.4">battery_charger.kicad_sch</text>
<text x="228.6" y="91.2">File:</text>
<text x="233.8" y="91.2">battery_monitor.kicad_sch</text>
<text x="228.6" y="142">File:</text>
<text x="233.8" y="142">fuel_gauge.kicad_sch</text>
</g>
<g font-size="1.4" fill="#006464">
<text x="63.5" y="27.4">R3</text>
<text x="63.5" y="28.7">2K2</text>
<text x="76.8" y="27.4">C1</text>
<text x="76.8" y="28.7">10uF</text>
<text x="103.5" y="27.4">C2</text>
<text x="103.5" y="28.7">10uF</text>
<text x="45.7" y="35">R1</text>
<text x="54.6" y="35">R2</text>
<text x="45.7" y="36.3">5K1</text>
<text x="54.6" y="36.3">5K1</text>
<text x="63.5" y="36.3">D1</text>
<text x="100.9" y="51.5">C3</text>
<text x="100.9" y="52.8">4.7uF</text>
<text x="108.5" y="51.5">C4</text>
<text x="108.5" y="52.8">100nF</text>
<text x="116.2" y="51.5">C5</text>
<text x="116.2" y="52.8">100nF</text>
<text x="174.6" y="51.5">C6</text>
<text x="182.2" y="51.5">C7</text>
<text x="182.2" y="52.8">10nF</text>
<text x="179" y="80.7">R4</text>
<text x="179" y="82">10K</text>
<text x="186.7" y="80.7">R5</text>
<text x="186.7" y="82">10K</text>
<text x="178" y="97.9">C8</text>
<text x="183" y="103">C9</text>
<text x="104.3" y="108.4">D2</text>
<text x="111.9" y="108.7">R7</text>
<text x="195.2" y="114.4">C10</text>
<text x="167.8" y="126.5">R6</text>
</g>
<g font-size="1.4" fill="#840084">
<text x="63.5" y="29.9">1%</text>
<text x="76.8" y="29.9">10V</text>
<text x="103.5" y="29.9">10V</text>
<text x="63.5" y="31.2">62.5mW</text>
<text x="63.5" y="32.5">0402</text>
<text x="76.8" y="31.2">20%</text>
<text x="76.8" y="32.5">0805</text>
<text x="103.5" y="31.2">20%</text>
<text x="103.5" y="32.5">0805</text>
<text x="45.7" y="37.6">1%</text>
<text x="45.7" y="38.8">62.5mW</text>
<text x="45.7" y="40.1">0402</text>
<text x="54.6" y="37.6">1%</text>
<text x="54.6" y="38.8">62.5mW</text>
<text x="54.6" y="40.1">0402</text>
<text x="174.6" y="52.8">1uF</text>
<text x="100.9" y="55.3">10%</text>
<text x="100.9" y="54.1">6V3</text>
<text x="100.9" y="56.6">0603</text>
<text x="108.5" y="55.3">10%</text>
<text x="108.5" y="54.1">50V</text>
<text x="108.5" y="56.6">0603</text>
<text x="116.2" y="55.3">10%</text>
<text x="116.2" y="54.1">50V</text>
<text x="116.2" y="56.6">0603</text>
<text x="174.6" y="55.3">10%</text>
<text x="174.6" y="54.1">16V</text>
<text x="174.6" y="56.6">0603</text>
<text x="182.2" y="55.3">10%</text>
<text x="182.2" y="54.1">50V</text>
<text x="182.2" y="56.6">0402</text>
<text x="179" y="83.3">5%</text>
<text x="186.7" y="83.3">5%</text>
<text x="179" y="84.6">62.5mW</text>
<text x="179" y="85.8">0402</text>
<text x="186.7" y="84.6">62.5mW</text>
<text x="186.7" y="85.8">0402</text>
<text x="167" y="101.7">Y1</text>
<text x="167" y="103">32.768kHz</text>
</g>
<g font-size="1.4" fill="#a90000">
<text x="192.2" y="109">1</text>
<text x="192.2" y="111.5">2</text>
<text x="200.2" y="109">3</text>
<text x="200.2" y="111.5">4</text>
</g>
<g font-size="1.2" fill="#840000">
<text x="173" y="206">KiCad</text>
<text x="177.8" y="206">E.D.A.</text>
<text x="182.5" y="206">8.0.6</text>
<text x="247.6" y="206">Id:</text>
<text x="250.3" y="206">1/4</text>
</g>
<g font-size="1.1" fill="#006464">
<text x="63.4" y="37.4">LTST-C171GKT</text>
<text x="100.6" y="111.4">LTST-C171KRKT</text>
</g>
<g font-size="1.1" fill="#840084">
<text x="63.7" y="38.7">2V1</text>
<text x="66" y="38.7">20mA</text>
<text x="176.8" y="101.6">6pF 1%</text>
<text x="176.7" y="102.8">50V 0603</text>
<text x="181.8" y="107.9">50V 0603</text>
<text x="181.9" y="106.7">6pF 1%</text>
<text x="103.8" y="112.6">2V 20mA</text>
<text x="110.6" y="111.1">2K2</text>
<text x="111.2" y="112.4">1% 0402</text>
<text x="112.9" y="111.1">62.5mW</text>
<text x="193.1" y="118.1">100nF 10%</text>
<text x="194.5" y="119.4">50V 0603</text>
<text x="166.5" y="128.9">10K 62.5mW</text>
<text x="167.1" y="130.1">5% 0402</text>
</g>
</svg>
